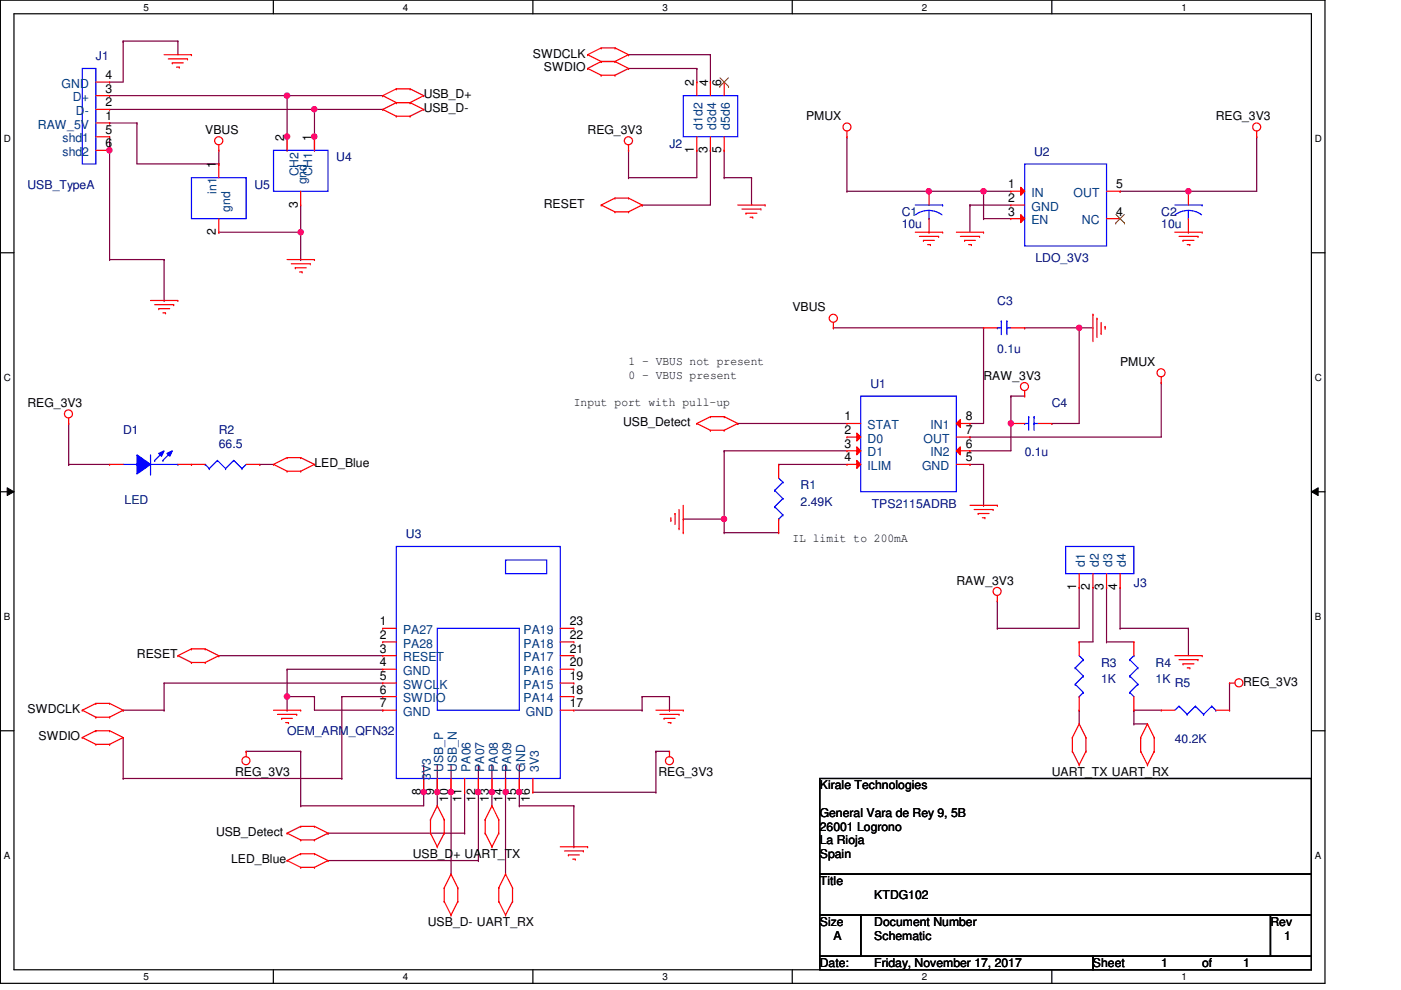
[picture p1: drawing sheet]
<svg xmlns="http://www.w3.org/2000/svg" width="297mm" height="210mm" viewBox="0 0 297 210" stroke-linecap="round" stroke-linejoin="round" font-family="sans-serif">
<path d="M.1 0h280.8v208.5h-280.8zM3 2.9h275v202.7h-275z" fill="none" stroke="#000" stroke-width=".25"/>
<g fill="#fff">
<path d="M30.4 .3h1.2v2.4h-1.2z"/>
<path d="M30.4 205.9h1.2v2.3h-1.2z"/>
</g>
<path d="M58 0v2.9M58 205.6v2.9" fill="none" stroke="#000" stroke-width=".25"/>
<g fill="#fff">
<path d="M85.4 .3h1.2v2.4h-1.2z"/>
<path d="M85.4 205.9h1.2v2.3h-1.2z"/>
</g>
<path d="M113 0v2.9M113 205.6v2.9" fill="none" stroke="#000" stroke-width=".25"/>
<g fill="#fff">
<path d="M140.5 .3h1.1v2.4h-1.1z"/>
<path d="M140.5 205.9h1.1v2.3h-1.1z"/>
</g>
<path d="M168 0v2.9M168 205.6v2.9" fill="none" stroke="#000" stroke-width=".25"/>
<g fill="#fff">
<path d="M195.4 .3h1.2v2.4h-1.2z"/>
<path d="M195.4 205.9h1.2v2.3h-1.2z"/>
</g>
<path d="M223 0v2.9M223 205.6v2.9" fill="none" stroke="#000" stroke-width=".25"/>
<g fill="#fff">
<path d="M250.5 .3h1.1v2.4h-1.1z"/>
<path d="M250.5 205.9h1.1v2.3h-1.1z"/>
<path d="M.8 28.2h1.5v2.4h-1.5z"/>
<path d="M278.8 28.2h1.4v2.4h-1.4z"/>
<path d="M.8 78.9h1.5v2.3h-1.5z"/>
<path d="M278.8 78.9h1.4v2.3h-1.4z"/>
</g>
<path d="M.1 53.6h2.9M278 53.6h2.9" fill="none" stroke="#000" stroke-width=".25"/>
<g fill="#fff">
<path d="M.8 129.6h1.4v2.3h-1.4z"/>
<path d="M278.8 129.6h1.3v2.3h-1.3z"/>
</g>
<path d="M.1 104.3h2.9M278 104.3h2.9" fill="none" stroke="#000" stroke-width=".25"/>
<path d="M1.5 103.4l1.5 .9-1.5 .8zM278 104.3l1.5-.9v1.7z" fill="#000"/>
<path d="M1.5 103.4l1.5 .9-1.5 .8zM278 104.3l1.5-.9v1.7z" fill="none" stroke="#000" stroke-width=".21"/>
<g fill="#fff">
<path d="M.8 180.3h1.4v2.3h-1.4z"/>
<path d="M278.8 180.3h1.3v2.3h-1.3z"/>
</g>
<path d="M.1 154.9h2.9M278 154.9h2.9" fill="none" stroke="#000" stroke-width=".25"/>
<g fill="none" stroke="#800040" stroke-width=".25">
<path d="M23.2 17.4h.1M26.1 8.7h.1M26.1 8.7v8.7h-2.9M26.1 8.7h11.6M37.7 8.7h.1M37.7 8.7v2.9M23.2 26.1h.1M23.2 23.2h43.5M23.2 26.1h5.8M23.2 20.3h37.7M29 26.1h.1M29 26.1v8.7"/>
<path d="M60.9 20.3h.1M66.7 23.2h.1M179.6 29h.1M179.6 29v11.6M34.8 55v8.7M179.6 40.6h.1M179.6 40.6h28.9M197 40.6h.1M34.8 63.7h.1"/>
</g>
<circle cx="196.9" cy="40.6" r=".56" fill="#f0f"/>
<circle cx="196.9" cy="40.6" r=".56" fill="none" stroke="#f0f" stroke-width=".25"/>
<path d="M237.5 40.6h.1M237.5 40.6h14.5" fill="none" stroke="#800040" stroke-width=".25"/>
<circle cx="252" cy="40.6" r=".56" fill="#f0f"/>
<circle cx="252" cy="40.6" r=".56" fill="none" stroke="#f0f" stroke-width=".25"/>
<path d="M205.7 43.5h.1M205.7 43.5h8.6M205.7 43.5v5.7M208.5 46.4h.1M208.5 40.6h.1M208.5 46.4h5.8M208.5 40.6v5.8M208.5 40.6h5.8" fill="none" stroke="#800040" stroke-width=".25"/>
<circle cx="208.5" cy="40.6" r=".56" fill="#f0f"/>
<circle cx="208.5" cy="40.6" r=".56" fill="none" stroke="#f0f" stroke-width=".25"/>
<g fill="none" stroke="#800040" stroke-width=".25">
<path d="M133.3 14.5h.1M133.3 11.6h.1M133.3 14.5h14.4M133.3 11.6h17.3M147.7 14.5h.1M147.7 14.5v2.9M150.6 11.6h.1M150.6 11.6v5.8M23.2 31.9h.1M23.2 29v26M133.3 31.9h.1M133.3 37.7h.1"/>
<path d="M133.3 31.9v5.8M147.7 31.9h.1M147.7 31.9v5.8h-14.4M150.6 31.9h.1M150.6 31.9v11.6h-14.5M153.5 31.9h.1M153.5 37.7h.1M153.5 37.7h5.8M153.5 31.9v5.8M159.3 37.7h.1M159.3 37.7v5.8M266.4 29h.1"/>
<path d="M266.4 29v11.6h-14.4M23.2 55h.1M136.1 43.5h.1M252 40.6h.1M14.6 98.5h.1M14.6 98.5h8.6M14.6 89.8v8.7M55.1 98.5h.1M55.1 98.5h2.9M211.5 127.4h.1M211.5 133.2h.1M211.5 127.4v5.8"/>
<path d="M228.8 124.5h.1M228.8 136.1h.1M228.8 124.5v8.7h-17.3M231.7 124.5h.1M231.7 124.5v11.6h-2.9M234.6 136.1h.1M234.6 124.5h.1M234.6 136.1h5.8M234.6 124.5v11.6M237.5 133.2h.1M237.5 124.5h.1M237.5 133.2h14.5"/>
<path d="M237.5 124.5v8.7M252 133.2h.1M252 133.2v5.8M66.7 150.6h14.4M81.1 150.6h.1M89.8 168h.1M89.8 162.2v5.8M92.7 168h.1M92.7 162.2v5.8M95.6 168h.1M95.6 162.2v5.8M101.4 168h.1"/>
<path d="M101.4 162.2v5.8M107.2 162.2h.1M107.2 162.2v5.8"/>
</g>
<circle cx="23.2" cy="31.9" r=".56" fill="#f0f"/>
<circle cx="23.2" cy="31.9" r=".56" fill="none" stroke="#f0f" stroke-width=".25"/>
<g fill="none" stroke="#800040" stroke-width=".25">
<path d="M60.9 31.9h.1M60.9 29v2.9M66.7 31.9h.1M66.7 29v2.9M23.2 55h11.6M34.8 55h.1M46.4 49.2h.1M46.4 49.2h17.4M63.8 49.2h.1M63.8 55h.1M63.8 43.5v11.5M104.3 168h.1"/>
<path d="M104.3 162.2v5.8"/>
</g>
<circle cx="63.7" cy="49.2" r=".56" fill="#f0f"/>
<circle cx="63.7" cy="49.2" r=".56" fill="none" stroke="#f0f" stroke-width=".25"/>
<g fill="none" stroke="#800040" stroke-width=".25">
<path d="M29 34.8h17.4M46.4 34.8h.1M46.4 31.9v2.9M60.9 147.7h.1M60.9 150.6h.1M60.9 147.7h5.8M60.9 147.7v2.9M66.7 147.7h.1M66.7 147.7v2.9M121.7 150.6h14.4M136.1 150.6h.1M136.1 147.7h.1"/>
<path d="M136.1 147.7v2.9M136.1 147.7h5.8M141.9 147.7h.1M141.9 150.6h.1M141.9 147.7v2.9M110.1 168h.1M110.1 170.9h.1M110.1 162.2v8.7"/>
</g>
<circle cx="110.1" cy="167.9" r=".56" fill="#f0f"/>
<circle cx="110.1" cy="167.9" r=".56" fill="none" stroke="#f0f" stroke-width=".25"/>
<path d="M60.9 141.9h.1M60.9 147.7h.1M60.9 141.9h20.2M60.9 141.9v5.8" fill="none" stroke="#800040" stroke-width=".25"/>
<circle cx="60.9" cy="147.7" r=".57" fill="#f0f"/>
<circle cx="60.9" cy="147.7" r=".57" fill="none" stroke="#f0f" stroke-width=".25"/>
<g fill="none" stroke="#800040" stroke-width=".25">
<path d="M46.4 139h.1M46.4 139h34.7M52.2 159.3h.1M52.2 159.3h11.6M63.8 159.3h.1M63.8 159.3v11.6M139.1 159.3h.1M139.1 159.3h2.8M139.1 159.3v8.7M63.8 170.9h.1M63.8 170.9h26M95.6 168v17.3"/>
<path d="M113 168h26.1M139.1 168h.1M95.6 185.3h.1"/>
</g>
<circle cx="95.6" cy="167.9" r=".56" fill="#f0f"/>
<circle cx="95.6" cy="167.9" r=".56" fill="none" stroke="#f0f" stroke-width=".25"/>
<path d="M92.7 170.9h.1M92.7 168v2.9" fill="none" stroke="#800040" stroke-width=".25"/>
<circle cx="92.7" cy="167.9" r=".56" fill="#f0f"/>
<circle cx="92.7" cy="167.9" r=".56" fill="none" stroke="#f0f" stroke-width=".25"/>
<g fill="none" stroke="#800040" stroke-width=".25">
<path d="M26.1 156.4h.1M26.1 150.6h.1M26.1 156.4v8.7M26.1 150.6h8.7M34.8 144.8h.1M34.8 150.6h.1M34.8 144.8h46.3M34.8 144.8v5.8M72.5 147.7h.1M72.5 147.7h8.6M72.5 147.7v17.4M26.1 165.1h.1"/>
<path d="M26.1 165.1h46.4M72.5 165.1h.1M104.3 170.9h.1M104.3 168v2.9M110.1 170.9h11.6M121.7 170.9h.1M121.7 179.5h.1M121.7 170.9v8.6"/>
</g>
<circle cx="104.3" cy="168" r=".56" fill="#f0f"/>
<circle cx="104.3" cy="168" r=".56" fill="none" stroke="#f0f" stroke-width=".25"/>
<path d="M107.2 168v17.3M107.2 185.3h.1" fill="none" stroke="#800040" stroke-width=".25"/>
<circle cx="107.2" cy="167.9" r=".56" fill="#f0f"/>
<circle cx="107.2" cy="167.9" r=".56" fill="none" stroke="#f0f" stroke-width=".25"/>
<path d="M101.4 168v14.5M101.4 182.5h.1" fill="none" stroke="#800040" stroke-width=".25"/>
<circle cx="101.4" cy="167.9" r=".56" fill="#f0f"/>
<circle cx="101.4" cy="167.9" r=".56" fill="none" stroke="#f0f" stroke-width=".25"/>
<path d="M69.6 176.7h.1M69.6 176.7h28.9M89.8 168h.1M89.8 168v2.9M98.5 176.7h.1M98.5 168v8.7M69.6 182.5h.1M69.6 182.5h31.8" fill="none" stroke="#800040" stroke-width=".25"/>
<circle cx="89.8" cy="168" r=".56" fill="#f0f"/>
<circle cx="89.8" cy="168" r=".56" fill="none" stroke="#f0f" stroke-width=".25"/>
<path d="M66.7 23.2h.1M66.7 23.2v5.8" fill="none" stroke="#800040" stroke-width=".25"/>
<circle cx="66.6" cy="29" r=".56" fill="#f0f"/>
<circle cx="66.6" cy="29" r=".56" fill="none" stroke="#f0f" stroke-width=".25"/>
<path d="M66.7 23.2h14.4M81.1 23.2h.1" fill="none" stroke="#800040" stroke-width=".25"/>
<circle cx="66.6" cy="23.2" r=".56" fill="#f0f"/>
<circle cx="66.6" cy="23.2" r=".56" fill="none" stroke="#f0f" stroke-width=".25"/>
<path d="M60.9 20.3h.1M60.9 20.3v8.7" fill="none" stroke="#800040" stroke-width=".25"/>
<circle cx="60.9" cy="29" r=".56" fill="#f0f"/>
<circle cx="60.9" cy="29" r=".56" fill="none" stroke="#f0f" stroke-width=".25"/>
<path d="M60.9 20.3h20.2M81.1 20.3h.1" fill="none" stroke="#800040" stroke-width=".25"/>
<circle cx="60.9" cy="20.3" r=".56" fill="#f0f"/>
<circle cx="60.9" cy="20.3" r=".56" fill="none" stroke="#f0f" stroke-width=".25"/>
<g fill="none" stroke="#800040" stroke-width=".25">
<path d="M208.5 69.5h.1M208.5 69.5v20.3h-2.8M205.7 89.8h.1M205.7 95.6h.1M205.7 98.5h.1M205.7 92.7h.1M205.7 98.5h2.8v8.6M214.3 84h.1M214.3 89.8h.1M214.3 84v11.6h-8.6M214.3 84h3M246.2 81.1h.1"/>
<path d="M246.2 81.1v11.6h-40.5M208.5 107.1h.1"/>
</g>
<circle cx="214.3" cy="89.8" r=".56" fill="#f0f"/>
<circle cx="214.3" cy="89.8" r=".56" fill="none" stroke="#f0f" stroke-width=".25"/>
<path d="M217.3 69.5h.1M217.3 69.5h11.5M228.8 69.5h.1M228.8 69.5v20.3" fill="none" stroke="#800040" stroke-width=".25"/>
<circle cx="228.8" cy="69.5" r=".56" fill="#f0f"/>
<circle cx="228.8" cy="69.5" r=".56" fill="none" stroke="#f0f" stroke-width=".25"/>
<path d="M228.8 69.5h.1M228.8 69.5h2.9M153.5 95.6h.1M153.5 95.6v14.5h-8.6M153.5 95.6h26.1M165.1 98.5h.1M165.1 98.5h14.5M223 89.8h.1M223 89.8h5.8M144.9 110.1h.1" fill="none" stroke="#800040" stroke-width=".25"/>
<circle cx="153.5" cy="110" r=".56" fill="#f0f"/>
<circle cx="153.5" cy="110" r=".56" fill="none" stroke="#f0f" stroke-width=".25"/>
<g fill="none" stroke="#800040" stroke-width=".25">
<path d="M176.7 69.5h.1M176.7 69.5h31.8M156.4 89.8h.1M156.4 89.8h23.2M153.5 112.9h.1M153.5 110.1h.1M153.5 112.9h11.6M153.5 110.1v2.8M228.8 150.6h.1M228.8 150.6v2.9M240.4 150.6h.1M240.4 153.5h.1"/>
<path d="M240.4 150.6h5.8M240.4 150.6v2.9M240.4 153.5h2.9M260.7 144.8h.1M260.7 144.8v5.8"/>
</g>
<g fill="none" stroke="#f00" stroke-width=".25">
<path d="M34.8 11.6h5.8M35.7 12.5h4M36.5 13.3h.1M36.5 13.3h2.4M37.4 14.2h.6M38 14.2h.1M39.7 12.5h.1M40.6 11.6h.1M84 18.8h.1M84 18.8l-2.9 1.5M84 18.8h2.9M86.9 18.8h.1"/>
<path d="M86.9 18.8l2.9 1.5M124.6 14.5h.1M124.6 11.6h.1M124.6 14.5l2.9 1.5M124.6 11.6l2.9 1.4M127.5 16h.1M127.5 13h.1M127.5 10.2h.1M127.5 16h2.9M127.5 13l-2.9 1.5M127.5 13h2.9M127.5 10.2l-2.9 1.4"/>
<path d="M127.5 10.2h2.9M130.4 16h.1M130.4 13h.1M130.4 10.2h.1M130.4 13l2.9 1.5M130.4 10.2l2.9 1.4M133.3 14.5h.1M133.3 11.6h.1M133.3 14.5l-2.9 1.5M133.3 11.6l-2.9 1.4M147.7 17.4h.1M147.7 17.4v2.9"/>
<path d="M150.6 17.4h.1M150.6 17.4v2.9M153.5 17.4h.1M153.5 17.4v2.9M46.4 31.9h.1M46.4 30.7v1.2M60.9 29h.1M60.9 29v2.9M66.7 29h.1M66.7 29v2.9M81.1 23.2h.1M81.1 20.3h.1"/>
<path d="M81.1 23.2l2.9 1.4M81.1 20.3l2.9 1.5M84 24.6h.1M84 21.8h.1M84 24.6h2.9M84 21.8l-2.9 1.4M84 21.8h2.9M86.9 24.6h.1M86.9 21.8h.1M86.9 21.8l2.9 1.4M89.8 23.2h.1M89.8 20.3h.1"/>
<path d="M89.8 23.2l-2.9 1.4M89.8 20.3l-2.9 1.5M133.3 31.9h.1M133.3 30.7v1.2M147.7 31.9h.1M147.7 29v2.9M150.6 31.9h.1M150.6 29v2.9M153.5 31.9h.1M153.5 29v2.9M179.6 29h.1M179.6 27.8v1.2"/>
<path d="M266.4 29h.1M266.4 27.8v1.2M60.9 55h5.8M61.8 55.9h4M62.6 56.8h.1M62.6 56.8h2.3M63.5 57.7h.5M63.8 43.5h.1M63.8 40.6v2.9M64 57.7h.1M65.8 55.9h.1M66.7 55h.1"/>
<path d="M127.5 43.5h.1M127.5 43.5l2.9 1.4M130.4 44.9h.1M130.4 42h.1M130.4 44.9h2.9M130.4 42l-2.9 1.5M130.4 42h2.9M133.3 44.9h.1M133.3 42h.1M133.3 42l2.8 1.5M136.1 43.5h.1M136.1 43.5l-2.8 1.4"/>
<path d="M156.4 43.5h5.8M157.3 44.3h4M158.2 45.2h.1M158.2 45.2h2.3M159 46.1h.6M159.6 46.1h.1M161.3 44.3h.1M162.2 43.5h.1M194.1 49.2h5.8M194.9 50.1h4.1M195.8 51h.1M195.8 51h2.3"/>
<path d="M196.7 51.9h.6M197 40.6h.1M197 49.2h.1M197 40.6v2.9M197 46.4v2.8M197.3 51.9h.1M199 50.1h.1M199.9 49.2h.1M202.8 49.2h5.7M203.6 50.1h4.1M204.5 51h.1M204.5 51h2.3"/>
<path d="M205.4 51.9h.5M205.9 51.9h.1M207.7 50.1h.1M208.5 49.2h.1M249.1 49.2h5.8M250 50.1h4M250.8 51h.1M250.8 51h2.3M251.7 51.9h.6M252 40.6h.1M252 49.2h.1M252 40.6v2.9"/>
<path d="M252 46.4v2.8M252.3 51.9h.1M254 50.1h.1M254.9 49.2h.1M31.9 63.7h5.8M32.8 64.6h4M33.7 65.4h.1M33.7 65.4h2.3M34.5 66.3h.6M35.1 66.3h.1M36.8 64.6h.1M37.7 63.7h.1"/>
<path d="M176.7 69.5h.1M176.7 68.4v1.1M208.5 69.5h.1M208.5 69.5h3M214.3 69.5h3M217.3 69.5h.1M231.7 66.6h.1M231.7 66.6v5.8M232.6 67.5h.1M232.6 67.5v4M233.5 70.7h.1M233.5 68.4v2.3"/>
<path d="M234.3 69.2h.1M234.3 69.2v.6M246.2 79.9v1.2M14.6 89.8h.1M14.6 88.6v1.2M58 98.5h.1M58 98.5l2.9 1.4M60.9 97h.1M60.9 99.9h.1M60.9 97l-2.9 1.5M60.9 97h2.9M60.9 99.9h2.9"/>
<path d="M63.8 97h.1M63.8 99.9h.1M63.8 97l2.9 1.5M66.7 98.5h.1M66.7 98.5l-2.9 1.4M147.7 89.8h.1M147.7 89.8l2.9 1.4M150.6 91.2h.1M150.6 88.3h.1M150.6 91.2h2.9M150.6 88.3l-2.9 1.5M150.6 88.3h2.9"/>
<path d="M153.5 91.2h.1M153.5 88.3h.1M153.5 88.3l2.9 1.5M156.4 89.8h.1M156.4 89.8l-2.9 1.4M217.3 84h.1M217.3 82.8v1.2M246.2 81.1h.1M142.2 110.4h.1M142.2 109.8v.6M143.1 108.9h.1M143.1 108.9v2.3"/>
<path d="M144 112.1h.1M144 108v4.1M144.9 112.9h.1M144.9 107.1v5.8M205.7 107.1h5.8M206.5 108h4.1M207.4 108.9h.1M207.4 108.9h2.3M208.3 109.8h.5M208.8 109.8h.1M210.6 108h.1M211.5 107.1h.1"/>
<path d="M37.7 139h.1M37.7 139l2.9 1.5M40.6 137.6h.1M40.6 137.6l-2.9 1.4M40.6 137.6h2.9M43.5 137.6h.1M43.5 137.6l2.9 1.4M46.4 139h.1M46.4 139l-2.9 1.5M81.1 133.2h.1M81.1 136.1h.1M81.1 139h.1"/>
<path d="M81.1 139h2.9M81.1 133.2h2.9M81.1 136.1h2.9M118.8 139h2.9M118.8 133.2h2.9M118.8 136.1h2.9M121.7 139h.1M121.7 136.1h.1M121.7 133.2h.1M211.5 127.4h.1M211.5 126.3v1.1M228.8 136.1h.1"/>
<path d="M228.8 136.1v2.9M249.1 139h5.8M250 139.9h4M254 139.9h.1M254.9 139h.1M17.4 156.4h.1M17.4 150.6h.1M17.4 156.4l2.9 1.4M17.4 150.6l2.9 1.5M20.3 157.8h.1M20.3 154.9h.1M20.3 152.1h.1"/>
<path d="M20.3 149.1h.1M20.3 157.8h2.9M20.3 154.9l-2.9 1.5M20.3 154.9h2.9M20.3 152.1h2.9M20.3 149.1l-2.9 1.5M20.3 149.1h2.9M23.2 157.8h.1M23.2 154.9h.1M23.2 152.1h.1M23.2 149.1h.1M23.2 154.9l2.9 1.5"/>
<path d="M23.2 149.1l2.9 1.5M26.1 156.4h.1M26.1 150.6h.1M26.1 156.4l-2.9 1.4M26.1 150.6l-2.9 1.5M40.6 140.5h.1M40.6 140.5h2.9M43.5 140.5h.1M52.2 159.3h.1M52.2 159.3v1.1M58 150.6h5.8M58.8 151.5h4.1"/>
<path d="M59.7 152.3h.1M59.7 152.3h2.3M60.6 153.2h.6M61.2 153.2h.1M62.9 151.5h.1M63.8 150.6h.1M81.1 141.9h.1M81.1 144.8h.1M81.1 147.7h.1M81.1 150.6h.1M81.1 150.6h2.9M81.1 144.8h2.9"/>
<path d="M81.1 141.9h2.9M81.1 147.7h2.9M118.8 150.6h2.9M118.8 144.8h2.9M118.8 141.9h2.9M118.8 147.7h2.9M121.7 150.6h.1M121.7 147.7h.1M121.7 144.8h.1M121.7 141.9h.1M139.1 150.6h5.8M139.9 151.5h4.1"/>
<path d="M140.8 152.3h.1M140.8 152.3h2.3M141.6 153.2h.6M141.9 159.3h.1M141.9 159.3v1.1M142.2 153.2h.1M144 151.5h.1M144.9 150.6h.1M227.4 159.3h.1M227.4 156.4h.1M227.4 159.3l1.4 2.9M227.4 156.4v2.9"/>
<path d="M228.8 153.5h.1M228.8 150.6h.1M228.8 153.5l1.4 2.9M228.8 153.5l-1.4 2.9M228.8 147.7v2.9M230.2 156.4h.1M230.2 159.3h.1M230.2 156.4v2.9M230.2 159.3l-1.4 2.9M241.8 159.3h.1M241.8 156.4h.1M241.8 159.3l1.5 2.9"/>
<path d="M241.8 156.4v2.9M243.3 153.5h.1M243.3 153.5l1.4 2.9M243.3 153.5l-1.5 2.9M244.7 156.4h.1M244.7 159.3h.1M244.7 156.4v2.9M244.7 159.3l-1.4 2.9M246.2 150.6h.1M246.2 150.6h2.9M250.8 140.8h.1M250.8 140.8h2.3"/>
<path d="M251.7 141.6h.6M252.3 141.6h.1M257.8 150.6h2.9M260.7 144.8h.1M260.7 150.6h.1M260.7 144.8h1.1M60.9 176.7h.1M60.9 176.7l2.9 1.4M63.8 178.1h.1M63.8 175.2h.1M63.8 178.1h2.9M63.8 175.2l-2.9 1.5"/>
<path d="M63.8 175.2h2.9M66.7 178.1h.1M66.7 175.2h.1M66.7 175.2l2.9 1.5M69.6 176.7h.1M69.6 176.7l-2.9 1.4M89.8 168h.1M89.8 165.1v2.9M91.3 176.7h.1M91.3 173.8h.1M91.3 176.7l1.4 2.8M91.3 173.8v2.9"/>
<path d="M92.7 170.9h.1M92.7 179.5h.1M92.7 168h.1M92.7 170.9l-1.4 2.9M92.7 170.9l1.5 2.9M92.7 165.1v2.9M94.2 173.8h.1M94.2 176.7h.1M94.2 173.8v2.9M94.2 176.7l-1.5 2.8M95.6 168h.1M95.6 165.1v2.9"/>
<path d="M98.5 168h.1M98.5 165.1v2.9M101.4 168h.1M101.4 165.1v2.9M102.9 176.7h.1M102.9 173.8h.1M102.9 176.7l1.4 2.8M102.9 173.8v2.9M104.3 179.5h.1M104.3 170.9h.1M104.3 168h.1M104.3 170.9l1.4 2.9"/>
<path d="M104.3 170.9l-1.4 2.9M104.3 165.1v2.9M105.7 173.8h.1M105.7 176.7h.1M105.7 173.8v2.9M105.7 176.7l-1.4 2.8M107.2 168h.1M107.2 165.1v2.9M110.1 168h.1M110.1 165.1v2.9M113 168h.1M113 165.1v2.9"/>
<path d="M118.8 179.5h5.8M124.6 179.5h.1M228.8 162.2h.1M243.3 162.2h.1M60.9 182.5h.1M60.9 182.5l2.9 1.4M63.8 183.9h.1M63.8 181h.1M63.8 183.9h2.9M63.8 181l-2.9 1.5M63.8 181h2.9M66.7 183.9h.1"/>
<path d="M66.7 181h.1M66.7 181l2.9 1.5M69.6 182.5h.1M69.6 182.5l-2.9 1.4M94.2 191.1h.1M94.2 188.3h.1M94.2 191.1l1.4 2.9M94.2 188.3v2.8M95.6 185.3h.1M95.6 194h.1M95.6 185.3l-1.4 3M95.6 185.3l1.5 3"/>
<path d="M97.1 188.3h.1M97.1 191.1h.1M97.1 188.3v2.8M97.1 191.1l-1.5 2.9M105.7 191.1h.1M105.7 188.3h.1M105.7 188.3v2.8M105.7 191.1l1.5 2.9M107.2 194h.1M107.2 185.3h.1M107.2 185.3l1.5 3M107.2 185.3l-1.5 3"/>
<path d="M108.7 188.3h.1M108.7 191.1h.1M108.7 188.3v2.8M108.7 191.1l-1.5 2.9M119.7 180.4h4M120.5 181.3h.1M120.5 181.3h2.3M121.4 182.2h.6M122 182.2h.1M123.7 180.4h.1"/>
<circle cx="46.4" cy="29.8" r=".86"/>
<circle cx="133.2" cy="29.8" r=".86"/>
<circle cx="179.6" cy="26.9" r=".85"/>
<circle cx="266.4" cy="26.9" r=".85"/>
<circle cx="176.7" cy="67.5" r=".86"/>
<circle cx="246.2" cy="79" r=".85"/>
<circle cx="14.5" cy="87.8" r=".85"/>
<circle cx="217.2" cy="82" r=".85"/>
<circle cx="211.4" cy="125.4" r=".85"/>
<circle cx="262.7" cy="144.8" r=".85"/>
<circle cx="52.1" cy="161.3" r=".85"/>
<circle cx="141.9" cy="161.3" r=".85"/>
</g>
<path d="M173.8 165.1h104.2v20.2h-104.2zM173.8 185.3h104.2v8.7h-104.2zM173.8 194h8.7v8.7h-8.7zM182.5 194h86.9v8.7h-86.9zM269.4 194h8.6v8.7h-8.6zM173.8 202.7h57.9v2.9h-57.9zM231.7 202.7h46.3v2.9h-46.3z" fill="none" stroke="#000" stroke-width=".25"/>
<g fill="none" stroke="#00f" stroke-width=".25">
<path d="M58 31.9h11.6v8.7h-11.6zM144.9 20.3h11.5v8.7h-11.5zM217.3 34.8h17.3v17.4h-17.3zM194.1 43.5h5.8M194.1 45.6l1.3-.8 1.5-.2 1.5 .3 1.3 .7M197 46.4h.1M197 44.6v1.8M199.9 43.5h.1M249.1 43.5h5.8M249.1 45.6l1.3-.7 1.5-.3 1.5 .2 1.4 .8M252 46.4h.1M252 44.6v1.8"/>
<path d="M254.9 43.5h.1M211.5 69.5h.1M211.5 69.5h.8M212.3 68.1h.1M212.3 68.1v2.9M213.5 68.1h.1M213.5 69.5h.1M213.5 68.1v2.9M213.5 69.5h.8M84 115.9h34.8v49.2h-34.8zM107.2 118.7h8.7v2.9h-8.7zM92.7 133.2h17.4v17.4h-17.4z"/>
<path d="M228.8 139l.9 .9M229.7 139.9h.1M229.7 139.9l-1.7 1.7M228 141.6h.1M228 145.1h.1M228 141.6l1.7 1.7M228 145.1l1.7 1.7M228.8 147.7h.1M229.7 143.3h.1M229.7 146.8h.1M229.7 143.3l-1.7 1.8M229.7 146.8l-.9 .9"/>
<path d="M250 149.7h.1M250 149.7l-.9 .9M250 149.7l1.7 1.8M251.7 151.5h.1M253.4 149.7h.1M253.4 149.7l-1.7 1.8M253.4 149.7l1.8 1.8M255.2 151.5h.1M256.9 149.7h.1M256.9 149.7l-1.7 1.8M256.9 149.7l.9 .9M257.8 150.6h.1"/>
</g>
<path d="M152.6 18.3h.1M152.7 16.5l1.8 1.8M154.4 16.5l-1.8 1.8M154.5 18.3h.1" fill="none" stroke="#804000" stroke-width=".21"/>
<path d="M216.4 39.7l.9 .9-.9 .8z" fill="#f00"/>
<path d="M216.4 39.7l.9 .9-.9 .8zM214.3 40.6h.1M214.3 43.5h.1M214.3 40.6h3M214.3 43.5h3" fill="none" stroke="#f00" stroke-width=".25"/>
<path d="M216.4 45.5l.9 .9-.9 .8z" fill="#f00"/>
<g fill="none" stroke="#f00" stroke-width=".25">
<path d="M214.3 46.4h.1M214.3 46.4h3M216.4 45.5l.9 .9-.9 .8zM234.6 46.4h2.9M234.6 40.6h2.9M237.5 46.4h.1M237.5 40.6h.1M40.6 98.5h.1M40.6 98.5h2.9M52.2 98.5h2.9M55.1 98.5h.1M165.1 98.5h.1"/>
<path d="M165.1 98.5v2.9M165.1 112.9h.1M165.1 110.1v2.8"/>
</g>
<path d="M236.6 47.3h.1M236.6 45.5l1.8 1.8M238.4 45.5l-1.8 1.8M238.4 47.3h.1" fill="none" stroke="#804000" stroke-width=".21"/>
<g fill="none" stroke="#00f" stroke-width=".25">
<path d="M26.1 98.5h2.9M29 98.5h.1M31.9 96.4v4.1M31.9 98.5h5.8M37.7 98.5h.1M43.5 98.5h.1M43.5 98.5l.9 .9M44.4 99.4h.1M46.1 97.6h.1M46.1 97.6l1.7 1.8M46.1 97.6l-1.7 1.8M47.8 99.4h.1"/>
<path d="M49.6 97.6h.1M49.6 97.6l1.7 1.8M49.6 97.6l-1.8 1.8M51.3 99.4h.1M52.2 98.5l-.9 .9M31.9 100.5h.1M164.2 104h.1M164.2 107.4h.1M164.2 104l1.8 1.7M164.2 107.4l1.8 1.8M165.1 110.1h.1M165.1 101.4l.9 .8"/>
<path d="M166 102.2h.1M166 105.7h.1M166 109.2h.1M166 102.2l-1.8 1.8M166 105.7l-1.8 1.7M166 109.2l-.9 .9"/>
</g>
<path d="M29 96.4l2.9 2.1-2.9 2z" fill-rule="evenodd" fill="#00f"/>
<path d="M29 96.4l2.9 2.1-2.9 2z" fill="none" stroke="#00f" stroke-width=".25"/>
<path d="M35.4 96.1l1.1-.5-.5 1.1z" fill-rule="evenodd" fill="#00f"/>
<path d="M35.4 96.1l1.1-.5-.5 1.1z" fill="none" stroke="#00f" stroke-width=".25"/>
<path d="M33.7 96.1l1.1-.5-.6 1.1z" fill-rule="evenodd" fill="#00f"/>
<g fill="none" stroke="#00f" stroke-width=".25">
<path d="M17.4 14.5h2.9v20.3h-2.9zM40.6 37.7h11.6v8.7h-11.6zM32.8 97.6h.1M33.7 96.1l1.1-.5-.6 1.1zM34.5 97.6h.1M34.5 95.9l-1.7 1.7M36.3 95.9l-1.8 1.7M182.5 84h20.3v20.3h-20.3zM217.3 89.8h.1M217.3 89.8h.8M218.1 88.3h.1M218.1 88.3v2.9"/>
<path d="M219.2 88.3h.1M219.2 89.8h.1M219.2 88.3v2.9M219.2 89.8h.9"/>
</g>
<g fill="none" stroke="#f00" stroke-width=".25">
<path d="M20.3 17.4h2.9M23.2 17.4h.1M20.3 20.3h2.9M20.3 23.2h2.9M20.3 26.1h2.9M20.3 29h2.9M20.3 31.9h2.9M23.2 20.3h.1M23.2 23.2h.1M23.2 26.1h.1M23.2 29h.1M23.2 31.9h.1"/>
<path d="M46.4 34.8h.1M46.4 34.8v2.9M46.4 49.2h.1M46.4 46.4v2.8M23.2 98.5h.1M23.2 98.5h2.9M37.7 98.5h2.9M40.6 98.5h.1M179.6 89.8h.1M179.6 89.8h2.9M214.3 89.8h.1M214.3 89.8h3"/>
<path d="M220.1 89.8h2.9M223 89.8h.1"/>
</g>
<path d="M181.6 91.8l.9 .9-.9 .8z" fill="#f00"/>
<path d="M179.6 92.7h.1M179.6 92.7h2.9M181.6 91.8l.9 .9-.9 .8z" fill="none" stroke="#f00" stroke-width=".25"/>
<path d="M181.6 94.7l.9 .9-.9 .8z" fill="#f00"/>
<path d="M179.6 95.6h.1M179.6 95.6h2.9M181.6 94.7l.9 .9-.9 .8z" fill="none" stroke="#f00" stroke-width=".25"/>
<path d="M181.6 97.6l.9 .9-.9 .8z" fill="#f00"/>
<path d="M179.6 98.5h.1M179.6 98.5h2.9M181.6 97.6l.9 .9-.9 .8zM202.8 98.5h2.9M205.7 98.5h.1" fill="none" stroke="#f00" stroke-width=".25"/>
<path d="M202.8 95.6l.8-.9v1.7z" fill="#f00"/>
<path d="M202.8 95.6l.8-.9v1.7zM202.8 95.6h2.9M202.8 92.7h2.9M205.7 95.6h.1M205.7 92.7h.1" fill="none" stroke="#f00" stroke-width=".25"/>
<path d="M202.8 89.8l.8-.9v1.7z" fill="#f00"/>
<g fill="none" stroke="#f00" stroke-width=".25">
<path d="M202.8 89.8l.8-.9v1.7zM202.8 89.8h2.9M205.7 89.8h.1M228.8 124.5h.1M228.8 121.6v2.9M231.7 124.5h.1M231.7 121.6v2.9M234.6 124.5h.1M234.6 121.6v2.9M237.5 124.5h.1M237.5 121.6v2.9M240.4 136.1h.1"/>
<path d="M240.4 136.1v2.9M240.4 150.6h.1M240.4 147.7v2.9"/>
</g>
<g fill="none" stroke="#00f" stroke-width=".25">
<path d="M225.9 115.9h14.5v5.7h-14.5zM239.5 139.9h.1M239.5 139.9l1.8 1.7M240.4 139h.1M240.4 139l-.9 .9M239.5 146.8h.1M239.5 143.3h.1M239.5 146.8l.9 .9M239.5 143.3l1.8 1.8M241.3 145.1h.1M241.3 141.6h.1M241.3 145.1l-1.8 1.7"/>
<path d="M241.3 141.6l-1.8 1.7"/>
</g>
<circle cx="196.9" cy="40.6" r=".56" fill="#f0f"/>
<circle cx="196.9" cy="40.6" r=".56" fill="none" stroke="#f0f" stroke-width=".25"/>
<circle cx="252" cy="40.6" r=".56" fill="#f0f"/>
<circle cx="252" cy="40.6" r=".56" fill="none" stroke="#f0f" stroke-width=".25"/>
<circle cx="208.5" cy="40.6" r=".56" fill="#f0f"/>
<circle cx="208.5" cy="40.6" r=".56" fill="none" stroke="#f0f" stroke-width=".25"/>
<circle cx="23.2" cy="31.9" r=".56" fill="#f0f"/>
<circle cx="23.2" cy="31.9" r=".56" fill="none" stroke="#f0f" stroke-width=".25"/>
<circle cx="63.7" cy="49.2" r=".56" fill="#f0f"/>
<circle cx="63.7" cy="49.2" r=".56" fill="none" stroke="#f0f" stroke-width=".25"/>
<circle cx="110.1" cy="167.9" r=".56" fill="#f0f"/>
<circle cx="110.1" cy="167.9" r=".56" fill="none" stroke="#f0f" stroke-width=".25"/>
<circle cx="60.9" cy="147.7" r=".57" fill="#f0f"/>
<circle cx="60.9" cy="147.7" r=".57" fill="none" stroke="#f0f" stroke-width=".25"/>
<circle cx="95.6" cy="167.9" r=".56" fill="#f0f"/>
<circle cx="95.6" cy="167.9" r=".56" fill="none" stroke="#f0f" stroke-width=".25"/>
<circle cx="92.7" cy="167.9" r=".56" fill="#f0f"/>
<circle cx="92.7" cy="167.9" r=".56" fill="none" stroke="#f0f" stroke-width=".25"/>
<circle cx="104.3" cy="168" r=".56" fill="#f0f"/>
<circle cx="104.3" cy="168" r=".56" fill="none" stroke="#f0f" stroke-width=".25"/>
<circle cx="107.2" cy="167.9" r=".56" fill="#f0f"/>
<circle cx="107.2" cy="167.9" r=".56" fill="none" stroke="#f0f" stroke-width=".25"/>
<circle cx="101.4" cy="167.9" r=".56" fill="#f0f"/>
<circle cx="101.4" cy="167.9" r=".56" fill="none" stroke="#f0f" stroke-width=".25"/>
<circle cx="89.8" cy="168" r=".56" fill="#f0f"/>
<circle cx="89.8" cy="168" r=".56" fill="none" stroke="#f0f" stroke-width=".25"/>
<circle cx="66.6" cy="29" r=".56" fill="#f0f"/>
<circle cx="66.6" cy="29" r=".56" fill="none" stroke="#f0f" stroke-width=".25"/>
<circle cx="66.6" cy="23.2" r=".56" fill="#f0f"/>
<circle cx="66.6" cy="23.2" r=".56" fill="none" stroke="#f0f" stroke-width=".25"/>
<circle cx="60.9" cy="29" r=".56" fill="#f0f"/>
<circle cx="60.9" cy="29" r=".56" fill="none" stroke="#f0f" stroke-width=".25"/>
<circle cx="60.9" cy="20.3" r=".56" fill="#f0f"/>
<circle cx="60.9" cy="20.3" r=".56" fill="none" stroke="#f0f" stroke-width=".25"/>
<circle cx="214.3" cy="89.8" r=".56" fill="#f0f"/>
<circle cx="214.3" cy="89.8" r=".56" fill="none" stroke="#f0f" stroke-width=".25"/>
<circle cx="228.8" cy="69.5" r=".56" fill="#f0f"/>
<circle cx="228.8" cy="69.5" r=".56" fill="none" stroke="#f0f" stroke-width=".25"/>
<circle cx="153.5" cy="110" r=".56" fill="#f0f"/>
<circle cx="153.5" cy="110" r=".56" fill="none" stroke="#f0f" stroke-width=".25"/>
<g font-size="2.6" fill="#000080">
<text x="20.3" y="12.8">J1</text>
<text x="71.3" y="34.2">U4</text>
<text x="141.9" y="31.3">J2</text>
<text x="219.2" y="33.1">U2</text>
<text x="5.8" y="40">USB_TypeA</text>
<text x="53.9" y="40">U5</text>
<text x="191.2" y="45.8">C1</text>
<text x="246.2" y="45.8">C2</text>
<text x="191.2" y="48.4">10u</text>
<text x="246.2" y="48.4">10u</text>
<text x="219.5" y="55.6">LDO_3V3</text>
<text x="211.5" y="64.6">C3</text>
<text x="211.5" y="74.8">0.1u</text>
<text x="184.5" y="82.3">U1</text>
<text x="223" y="86.3">C4</text>
<text x="26.1" y="92.1">D1</text>
<text x="46.4" y="92.1">R2</text>
<text x="46.4" y="95">66.5</text>
<text x="217.3" y="96.7">0.1u</text>
<text x="26.4" y="106.9">LED</text>
<text x="169.8" y="103.7">R1</text>
<text x="169.8" y="107.2">2.49K</text>
<text x="184.8" y="107.7">TPS2115ADRB</text>
<text x="86.1" y="114.1">U3</text>
<text x="240.4" y="124.5">J3</text>
<text x="233.5" y="141.4">R3</text>
<text x="245" y="141.4">R4</text>
<text x="233.5" y="144.8">1K</text>
<text x="245" y="144.8">1K</text>
<text x="249.1" y="145.7">R5</text>
<text x="60.9" y="155.8">OEM_ARM_QFN32</text>
<text x="249.1" y="157.6">40.2K</text>
</g>
<g font-size="2.6">
<text x="22.3" y="16.8">4</text>
<text x="113" y="12.2">SWDCLK</text>
<text x="115.3" y="15.1">SWDIO</text>
<text x="22.3" y="19.6">3</text>
<text x="22.3" y="22.6">2</text>
<text x="89.8" y="23.8">USB_D-</text>
<text x="89.8" y="20.9">USB_D+</text>
<text x="147.1" y="18.2" transform="rotate(-90 147.1 18.2)">2</text>
<text x="150.2" y="18.3" transform="rotate(-90 150.2 18.3)">4</text>
<text x="152.9" y="18.2" transform="rotate(-90 152.9 18.2)">6</text>
<text x="22.3" y="25.4">1</text>
<text x="22.3" y="28.4">5</text>
<text x="43.5" y="28.4">VBUS</text>
<text x="60.2" y="29.8" transform="rotate(-90 60.2 29.8)">2</text>
<text x="66" y="29.8" transform="rotate(-90 66 29.8)">1</text>
<text x="124.6" y="28.4">REG_3V3</text>
<text x="170.9" y="25.5">PMUX</text>
<text x="257.8" y="25.5">REG_3V3</text>
<text x="22.3" y="31.2">6</text>
<text x="45.8" y="35.6" transform="rotate(-90 45.8 35.6)">1</text>
<text x="147.1" y="32.5" transform="rotate(-90 147.1 32.5)">1</text>
<text x="150" y="32.5" transform="rotate(-90 150 32.5)">3</text>
<text x="152.9" y="32.5" transform="rotate(-90 152.9 32.5)">5</text>
<text x="213.8" y="39.9">1</text>
<text x="236.6" y="39.9">5</text>
<text x="63.1" y="44" transform="rotate(-90 63.1 44)">3</text>
<text x="115.3" y="44.1">RESET</text>
<text x="213.8" y="42.8">2</text>
<text x="213.8" y="45.7">3</text>
<text x="236.6" y="45.7">4</text>
<text x="45.8" y="49.8" transform="rotate(-90 45.8 49.8)">2</text>
<text x="168" y="66">VBUS</text>
<text x="133.3" y="77.4">1 - VBUS not present</text>
<text x="237.5" y="77.6">PMUX</text>
<text x="133.3" y="80.3">0 - VBUS present</text>
<text x="208.5" y="80.5">RAW_3V3</text>
<text x="5.8" y="86.3">REG_3V3</text>
<text x="121.7" y="86.1">Input port with pull-up</text>
<text x="179" y="89.2">1</text>
<text x="204.8" y="89.2">8</text>
<text x="132.1" y="90.4">USB_Detect</text>
<text x="179" y="92">2</text>
<text x="179" y="95">3</text>
<text x="204.8" y="95">6</text>
<text x="204.8" y="92">7</text>
<text x="66.7" y="99.1">LED_Blue</text>
<text x="179" y="97.8">4</text>
<text x="204.8" y="97.8">5</text>
<text x="168" y="115">IL limit to 200mA</text>
<text x="202.8" y="124">RAW_3V3</text>
<text x="228.2" y="125.1" transform="rotate(-90 228.2 125.1)">1</text>
<text x="231.1" y="125.1" transform="rotate(-90 231.1 125.1)">2</text>
<text x="234" y="125.1" transform="rotate(-90 234 125.1)">3</text>
<text x="236.9" y="125.1" transform="rotate(-90 236.9 125.1)">4</text>
<text x="80.6" y="132.6">1</text>
<text x="80.6" y="135.5">2</text>
<text x="120.8" y="135.5">22</text>
<text x="120.8" y="132.6">23</text>
<text x="29" y="139.6">RESET</text>
<text x="80.6" y="138.4">3</text>
<text x="80.6" y="141.3">4</text>
<text x="120.8" y="141.3">20</text>
<text x="120.8" y="138.4">21</text>
<text x="80.6" y="144.2">5</text>
<text x="80.6" y="147.1">6</text>
<text x="80.6" y="149.9">7</text>
<text x="120.8" y="149.9">17</text>
<text x="120.8" y="147.1">18</text>
<text x="120.8" y="144.2">19</text>
<text x="263.6" y="145.4">REG_3V3</text>
<text x="5.8" y="151.2">SWDCLK</text>
<text x="8.2" y="157">SWDIO</text>
<text x="49.9" y="164.5">REG_3V3</text>
<text x="139.6" y="164.5">REG_3V3</text>
<text x="173.8" y="167.4">Kirale Technologies</text>
<text x="223" y="164.5">UART_TX UART_RX</text>
<text x="89.2" y="168.5" transform="rotate(-90 89.2 168.5)">8</text>
<text x="92.1" y="168.5" transform="rotate(-90 92.1 168.5)">9</text>
<text x="95" y="170" transform="rotate(-90 95 170)">10</text>
<text x="97.9" y="170" transform="rotate(-90 97.9 170)">11</text>
<text x="100.8" y="170" transform="rotate(-90 100.8 170)">12</text>
<text x="103.7" y="170" transform="rotate(-90 103.7 170)">13</text>
<text x="106.5" y="170" transform="rotate(-90 106.5 170)">14</text>
<text x="109.5" y="170" transform="rotate(-90 109.5 170)">15</text>
<text x="112.3" y="170" transform="rotate(-90 112.3 170)">16</text>
<text x="173.8" y="173.2">General Vara de Rey 9, 5B</text>
<text x="45.8" y="177.2">USB_Detect</text>
<text x="173.8" y="176.1">26001 Logrono</text>
<text x="173.8" y="179">La Rioja</text>
<text x="49" y="183">LED_Blue</text>
<text x="87.5" y="181.9">USB_D+ UART_TX</text>
<text x="173.8" y="181.9">Spain</text>
<text x="173.8" y="187.7">Title</text>
<text x="185.4" y="190.6">KTDG102</text>
<text x="90.7" y="196.3">USB_D- UART_RX</text>
<text x="173.8" y="196.3">Size</text>
<text x="185.4" y="196.3">Document Number</text>
<text x="269.4" y="196.3">Rev</text>
<text x="176.7" y="199.3">A</text>
<text x="185.4" y="199.3">Schematic</text>
<text x="272.2" y="199.3">1</text>
<text x="173.8" y="205.1">Date:</text>
<text x="185.4" y="205.1">Friday, November 17, 2017</text>
<text x="231.7" y="205.1">Sheet</text>
<text x="246.2" y="205.1">1</text>
<text x="254.9" y="205.1">of</text>
<text x="263.6" y="205.1">1</text>
</g>
<g font-size="2.6" fill="#004080">
<text x="13" y="18.6">GND</text>
<text x="15.4" y="21.5">D+</text>
<text x="8" y="27.3">RAW_5V</text>
<text x="16.1" y="24.4">D-</text>
<text x="149" y="27.6" transform="rotate(-90 149 27.6)">d1d2</text>
<text x="151.8" y="27.6" transform="rotate(-90 151.8 27.6)">d3d4</text>
<text x="154.8" y="27.6" transform="rotate(-90 154.8 27.6)">d5d6</text>
<text x="13.2" y="30.2">shd1</text>
<text x="13.2" y="33.1">shd2</text>
<text x="45.9" y="41.1" transform="rotate(-90 45.9 41.1)">in1</text>
<text x="63.3" y="37.4" transform="rotate(-90 63.3 37.4)">CH2</text>
<text x="65" y="39.1" transform="rotate(-90 65 39.1)">gnd</text>
<text x="66.2" y="37.4" transform="rotate(-90 66.2 37.4)">CH1</text>
<text x="218.7" y="41.7">IN</text>
<text x="227.6" y="41.7">OUT</text>
<text x="48.8" y="44.9" transform="rotate(-90 48.8 44.9)">gnd</text>
<text x="218.7" y="44.7">GND</text>
<text x="218.7" y="47.5">EN</text>
<text x="229.4" y="47.5">NC</text>
<text x="183.9" y="91">STAT</text>
<text x="183.9" y="93.9">D0</text>
<text x="195.8" y="93.9">OUT</text>
<text x="197.3" y="91">IN1</text>
<text x="183.9" y="96.8">D1</text>
<text x="183.9" y="99.7">ILIM</text>
<text x="195.5" y="99.7">GND</text>
<text x="197.3" y="96.8">IN2</text>
<text x="230" y="120.2" transform="rotate(-90 230 120.2)">d1</text>
<text x="233" y="120.2" transform="rotate(-90 233 120.2)">d2</text>
<text x="235.8" y="120.2" transform="rotate(-90 235.8 120.2)">d3</text>
<text x="238.7" y="120.2" transform="rotate(-90 238.7 120.2)">d4</text>
<text x="85.5" y="134.4">PA27</text>
<text x="85.5" y="137.3">PA28</text>
<text x="111" y="137.3">PA18</text>
<text x="111" y="134.4">PA19</text>
<text x="85.5" y="140.2">RESET</text>
<text x="85.5" y="143.1">GND</text>
<text x="111" y="143.1">PA16</text>
<text x="111" y="140.2">PA17</text>
<text x="85.5" y="146">SWCLK</text>
<text x="85.5" y="148.9">SWDIO</text>
<text x="111" y="148.9">PA14</text>
<text x="111" y="146">PA15</text>
<text x="85.5" y="151.8">GND</text>
<text x="111.5" y="151.8">GND</text>
<text x="91.4" y="165.4" transform="rotate(-90 91.4 165.4)">3V3</text>
<text x="93.9" y="163.6" transform="rotate(-90 93.9 163.6)">USB_P</text>
<text x="96.9" y="163.6" transform="rotate(-90 96.9 163.6)">USB_N</text>
<text x="99.7" y="163.6" transform="rotate(-90 99.7 163.6)">PA06</text>
<text x="102.7" y="163.6" transform="rotate(-90 102.7 163.6)">PA07</text>
<text x="105.5" y="163.6" transform="rotate(-90 105.5 163.6)">PA08</text>
<text x="108.4" y="163.6" transform="rotate(-90 108.4 163.6)">PA09</text>
<text x="111.3" y="163.6" transform="rotate(-90 111.3 163.6)">GND</text>
<text x="114.2" y="163.6" transform="rotate(-90 114.2 163.6)">3V3</text>
</g>
<g font-size="2.1">
<text x="30.4" y="2.2">5</text>
<text x="85.4" y="2.2">4</text>
<text x="140.5" y="2.2">3</text>
<text x="195.4" y="2.2">2</text>
<text x="250.5" y="2.2">1</text>
<text x=".8" y="30.1">D</text>
<text x="278.8" y="30.1">D</text>
<text x=".8" y="80.8">C</text>
<text x="278.8" y="80.8">C</text>
<text x=".8" y="131.5">B</text>
<text x="278.8" y="131.5">B</text>
<text x=".8" y="182.2">A</text>
<text x="278.8" y="182.2">A</text>
<text x="30.4" y="207.8">5</text>
<text x="85.4" y="207.8">4</text>
<text x="140.5" y="207.8">3</text>
<text x="195.4" y="207.8">2</text>
<text x="250.5" y="207.8">1</text>
</g>
</svg>
